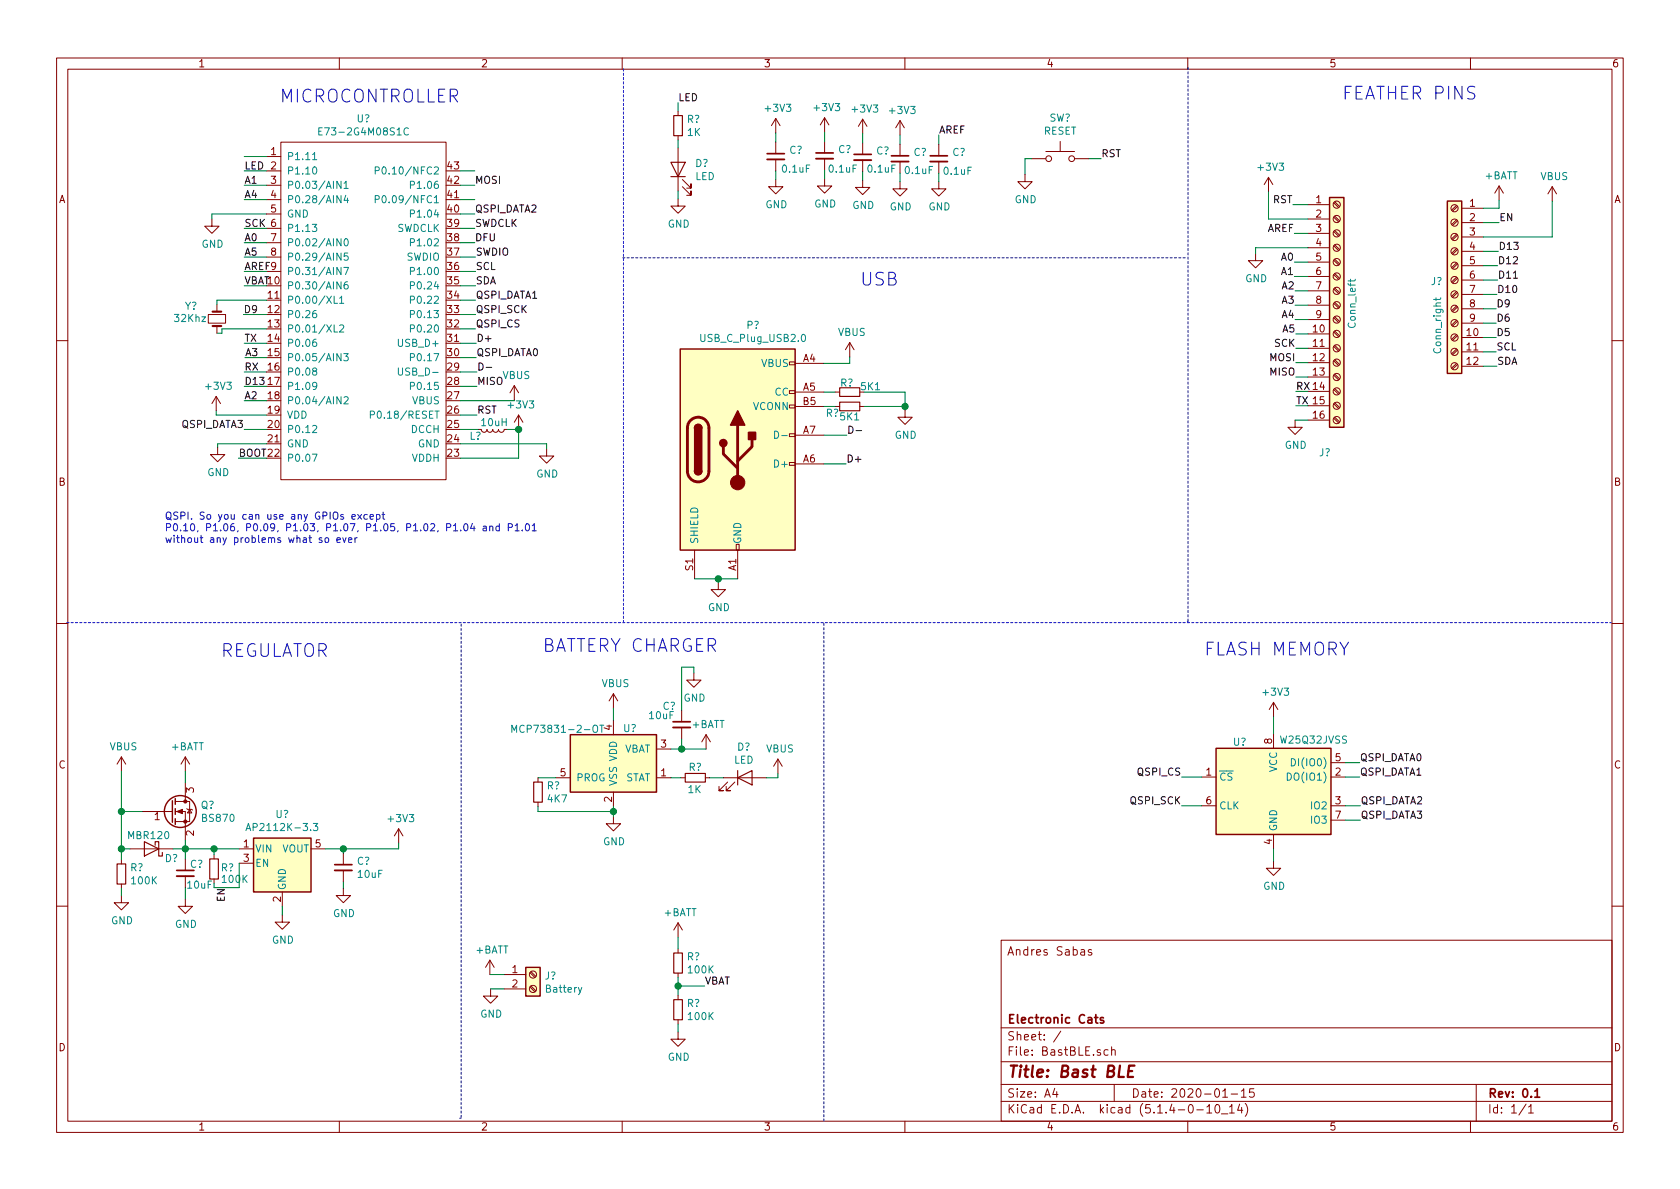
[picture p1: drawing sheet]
<svg xmlns="http://www.w3.org/2000/svg" width="297mm" height="210mm" viewBox="0 0 297 210" stroke-linecap="round" stroke-linejoin="round" font-family="sans-serif">
<g fill="none" stroke="#840000" stroke-width=".18">
<path d="M10 10.3h277v189.9h-277zM12 12.2h273v186.1h-273zM60 10.3v1.9M110 10.3v1.9M119.9 19.7v.7M160 10.3v1.9M210 10.3v1.9M260 10.3v1.9M37.5 38.7v1.3h1.2l-1.2 1.3-1.3-1.3h1.3M47.1 27.7h2.6M47.1 30.2h2.6M47.1 32.8h2.6"/>
<path d="M47.1 35.3h2.6M47.1 37.8h2.6M49.7 25.1h29.2v59.7h-29.2zM119.9 35.2v1.2h1.3l-1.3 1.3-1.3-1.3h1.3M119.9 24v.8M119.9 26.2v7.6M120.6 33l1.6 1.5v-.7v.7h-.8M120.6 31.7l1.6 1.6v-.8v.8h-.8M137.2 31.7v1.3h1.2l-1.2 1.3-1.3-1.3h1.3M137.2 20.9v2.6M137.2 25.1v2.1M137.2 28.2v2"/>
<path d="M137.2 20.9l-.8 1.3M137.2 20.9l.7 1.3M145.8 31.6v1.3h1.3l-1.3 1.3-1.3-1.3h1.3M145.8 20.8v2.6M145.8 25v2M145.8 28.1v2M145.8 20.8l-.8 1.3M145.8 20.8l.8 1.3M152.5 31.9v1.2h1.3l-1.3 1.3-1.2-1.3h1.2M152.5 21.1v2.5M152.5 25.3v2M152.5 28.3v2"/>
<path d="M152.5 21.1l-.7 1.2M152.5 21.1l.8 1.2M159.1 32.1v1.3h1.3l-1.3 1.3-1.2-1.3h1.2M159.1 21.3v2.6M159.1 25.5v2.1M159.1 28.6v2M159.1 21.3l-.7 1.3M159.1 21.3l.8 1.3M166 32.1v1.3h1.3l-1.3 1.3-1.3-1.3h1.3M166 25.5v2.1M166 28.6v2M181.2 30.9v1.2h1.3l-1.3 1.3-1.2-1.3h1.2"/>
<path d="M182.4 28.1h2.5M184.9 26.8h5.1M187.5 25v1.8M190 28.1h2.5M224.3 31.4l-.8 1.2M224.3 31.4v2.5M224.3 31.4l.7 1.2M231.3 36.2h3.8M231.3 38.7h3.8M235.8 38.4l.9 .8M235.8 35.9l.9 .8M236 38.2l.9 .9"/>
<path d="M236 35.7l.9 .8M257.5 38.9l-.8 .8M257.5 36.3l-.8 .9M257.7 39l-.9 .9M257.7 36.5l-.9 .8M258.4 36.8h3.9M258.4 39.4h3.9M265 32.9l-.7 1.3M265 32.9v2.5M265 32.9l.8 1.3M274.4 33l-.7 1.3M274.4 33v2.6"/>
<path d="M274.4 33l.8 1.3M36.8 55.6h3.1v1.5h-3.1zM38.4 53.8v1.3M38.4 57.7v1.2M47.1 40.4h2.6M47.1 42.9h2.6M47.1 45.5h2.6M47.1 48h2.6M222 44.8v1.3h1.3l-1.3 1.3-1.3-1.3h1.3M231.3 59h3.8M231.3 41.3h3.8M231.3 43.8h3.8"/>
<path d="M231.3 46.3h3.8M231.3 48.9h3.8M231.3 51.4h3.8M231.3 54h3.8M231.3 56.5h3.8M235.8 58.7l.9 .9M235.8 56.2l.9 .8M235.8 53.6l.9 .9M235.8 51.1l.9 .8M235.8 48.6l.9 .8M235.8 46l.9 .9M235.8 43.5l.9 .8"/>
<path d="M235.8 40.9l.9 .9M236 58.5l.9 .9M236 56l.9 .8M236 53.5l.9 .8M236 50.9l.9 .9M236 48.4l.9 .8M236 45.8l.9 .9M236 43.3l.9 .8M236 40.8l.9 .8M257.5 59.2l-.8 .8M257.5 56.6l-.8 .9M257.5 54.1l-.8 .8"/>
<path d="M257.5 51.6l-.8 .8M257.5 49l-.8 .9M257.5 46.5l-.8 .8M257.5 43.9l-.8 .9M257.5 41.4l-.8 .8M257.7 59.4l-.9 .8M257.7 56.8l-.9 .9M257.7 54.3l-.9 .8M257.7 51.7l-.9 .9M257.7 49.2l-.9 .8M257.7 46.7l-.9 .8M257.7 44.1l-.9 .9"/>
<path d="M257.7 41.6l-.9 .8M258.4 59.7h3.9M258.4 41.9h3.9M258.4 44.4h3.9M258.4 47h3.9M258.4 49.5h3.9M258.4 52.1h3.9M258.4 54.6h3.9M258.4 57.1h3.9M10 60.2h2M38.2 70.1l-.7 1.3M38.2 70.1v2.5"/>
<path d="M38.2 70.1l.8 1.3M38.5 79.1v1.3h1.3l-1.3 1.3-1.3-1.3h1.3M85.1 75.9l.1 .3 .3 .2 .4-.1 .2-.4 .1 .3 .3 .2 .4-.1 .2-.4 .4 .5 .4-.1 .2-.4 .2 .4 .4 .1 .3-.1 .2-.4M90.9 68.2l-.7 1.3M90.9 68.2v2.5M90.9 68.2l.8 1.3M91.7 73.4l-.8 1.3M91.7 73.4v2.5M91.7 73.4l.8 1.3M96.6 79.4v1.2h1.3l-1.3 1.3-1.2-1.3h1.2M139.6 76.7h1v.5h-1zM139.6 71.6h1v.5h-1z"/>
<path d="M139.6 69.1h1v.5h-1zM139.6 64h1v.5h-1zM140.6 71.9h5.1M140.6 69.3h5.1M140.6 64.3h5.1M140.6 77h5.1M147.7 69.3h.8M150.2 60.6l-.7 1.2M150.2 60.6v2.5M150.2 60.6l.8 1.2M152 71.9h.8M160 72.5v1.3h1.3l-1.3 1.3-1.3-1.3h1.3"/>
<path d="M229 74.3v1.3h1.3l-1.3 1.2-1.3-1.2h1.3M231.3 61.6h3.8M231.3 64.1h3.8M231.3 66.7h3.8M231.3 69.2h3.8M231.3 71.7h3.8M231.3 74.3h3.8M235.8 74l.9 .8M235.8 71.4l.9 .9M235.8 68.9l.9 .8M235.8 66.3l.9 .9M235.8 63.8l.9 .8"/>
<path d="M235.8 61.3l.9 .8M236 73.8l.9 .8M236 71.2l.9 .9M236 68.7l.9 .8M236 66.2l.9 .8M236 63.6l.9 .9M236 61.1l.9 .8M257.5 64.3l-.8 .8M257.5 61.7l-.8 .9M257.7 64.4l-.9 .9M257.7 61.9l-.9 .8M258.4 62.2h3.9"/>
<path d="M258.4 64.8h3.9M285 60.2h2M122.8 97.3v5.1M130.2 96.3h.5v1h-.5zM130.4 97.3v5.1M139.6 81.8h1v.5h-1zM140.6 82h5.1M10 110.3h2M122.7 119v1.3h1.3l-1.3 1.2-1.3-1.2h1.3M127 103v1.3h1.3l-1.3 1.2-1.3-1.2h1.3M285 110.3h2M21.5 133.9v2.5"/>
<path d="M21.5 133.9l-.8 1.2M21.5 133.9l.7 1.2M32.8 133.9v2.5M32.8 138.4v3.3M32.8 133.9l-.8 1.2M32.8 133.9l.7 1.2M95.1 137.5v.8M98.3 137.5h2.5M108.5 122.7v2.5M108.5 127.4v2.5M108.5 122.7l-.8 1.2M108.5 122.7l.7 1.2"/>
<path d="M116.1 137.5h2.5M116.1 132.5h2.5M120.4 137.5h.8M120.5 125.6v2M120.5 128.6v2.1M124.7 137.5h.8M124.8 129.9l-.7 1.3M124.8 129.9v2.6M124.8 129.9l.8 1.3M127.9 137.5h7.6M128.7 138.3l-1.6 1.5h.8h-.8v-.7M129.9 138.3l-1.5 1.5h.8h-.8v-.7"/>
<path d="M137.5 134.2l-.7 1.3M137.5 134.2v2.6M137.5 134.2l.8 1.3M212.5 137.4h2.5M225.2 124.2v2.5M225.2 129.8v2.5M225.2 124.2l-.8 1.3M225.2 124.2l.7 1.3M235.3 137.4h2.6M235.3 134.9h2.6M21.5 158.4v1.2h1.2l-1.2 1.3-1.3-1.3h1.3M21.5 152v.8"/>
<path d="M21.5 156.3v.8M23 150.1h7.6M25.1 143.5h5.4M31 143.5h1.8v5.1M31 141.7h1.8M32.8 141.7h.7v3.6h-2.5M32.8 159v1.3h1.2l-1.2 1.2-1.3-1.2h1.3M32.8 151.9v2M32.8 154.9v2.1M33 143l.1 .1h.8l.1 .2M33.5 143.1l.4 .7h-.8zM37.8 151.1v.8"/>
<path d="M37.8 155.4v.8M42.3 150.1h2.5M42.3 152.6h2.5M49.9 157.7v2.6M55 150.1h2.5M60.7 157.1v1.3h1.3l-1.3 1.2-1.3-1.2h1.3M60.7 150.9v2M60.7 153.9v2.1M70.5 146.6l-.8 1.2M70.5 146.6v2.5M70.5 146.6l.7 1.2M95.1 141.9v.7"/>
<path d="M108.5 144.4v1.3h1.2l-1.2 1.2-1.3-1.2h1.3M108.5 140.1v2.5M212.5 142.5h2.5M225.2 152.3v1.2h1.2l-1.2 1.3-1.3-1.3h1.3M225.2 147.6v2.5M235.3 142.5h2.6M235.3 145h2.6M10 160.2h2M49.9 161.8v1.3h1.3l-1.3 1.2-1.3-1.2h1.3M86.6 169.8l-.7 1.3M86.6 169.8v2.5M86.6 169.8l.8 1.3"/>
<path d="M86.7 174.9v1.2h1.3l-1.3 1.3-1.2-1.3h1.2M89.2 172.3h3.8M89.2 174.9h3.8M93.7 174.5l.9 .9M93.7 172l.9 .8M93.9 174.4l.8 .8M93.9 171.8l.8 .9M119.9 163.2v2.5M119.9 167.8v.7M119.9 172.1v.7M119.9 176v.8M119.9 163.2l-.8 1.3"/>
<path d="M119.9 163.2l.7 1.3M177 166.3h108v32h-108zM191.1 168h.6l.1 .9M191.8 168.3h-.5a.29 .29 0 0 0-.3 .3 .29 .29 0 0 0 .3 .3l.5-.1M193 168a.37 .37 0 0 0-.6 .1l.1 .2 .5 .2 .1 .1-.3 .3-.4-.1M285 160.2h2M60 198.3v1.9M110 198.3v1.9M119.9 182.5v1.3h1.3l-1.3 1.2-1.3-1.2h1.3M119.9 180.3v.8M160 198.3v1.9M177 194.8h108"/>
<path d="M177 191.8h108M177 187.8h108M177 181.8h108M186.5 192.5l-.4 1h1M186.8 193v1M187.6 182.3l-1.3 2M195.9 185.7l-.4-.1-.3 .3 .1 .6h.6M196.5 185.7l.3-.1 .3 .1 .1 .9M196.5 185.1v1.5M197 191.8v3M210 198.3v1.9M211.6 196.3h1.2"/>
<path d="M213.4 195.8l.4-.5v1.5M213.4 196.8h.8M215 195.4l.3-.1a.94 .94 0 0 1 0 1.5 .8 .8 0 0 1-.6-.6 .8 .8 0 0 1 .3-.8zM216 197h1.1M216.2 194h.8M217.4 195.8l.4-.5v1.5M217.4 196.8h.8M217.7 193.5h1.1M219.2 195.2l-.4 1.1h.9M219.5 193l.4-.5v1.5M219.5 194h.8M219.5 195.8v1"/>
<path d="M220.2 195.1a1.71 1.71 0 0 1 0 2.3M221.7 192.5h-.7l-.1 .7 .2-.1 .5 .1 .2 .2-.1 .5-.2 .1-.6-.1M260 198.3v1.9M261 191.8v6.5M269.8 195.2l-1.2 2M270.3 195.8l.4-.5v1.5M270.3 196.8h.8"/>
<circle cx="185.4" cy="28.1" r=".51"/>
<circle cx="189.5" cy="28.1" r=".51"/>
<circle cx="236.3" cy="38.7" r=".63"/>
<circle cx="236.3" cy="36.2" r=".63"/>
<circle cx="257.2" cy="39.4" r=".63"/>
<circle cx="257.2" cy="36.8" r=".63"/>
<circle cx="236.3" cy="54" r=".63"/>
<circle cx="236.3" cy="59" r=".63"/>
<circle cx="236.3" cy="56.5" r=".63"/>
<circle cx="236.3" cy="46.3" r=".63"/>
<circle cx="236.3" cy="43.8" r=".63"/>
<circle cx="236.3" cy="41.3" r=".63"/>
<circle cx="236.3" cy="51.4" r=".63"/>
<circle cx="236.3" cy="48.9" r=".63"/>
<circle cx="257.2" cy="54.6" r=".63"/>
<circle cx="257.2" cy="49.5" r=".63"/>
<circle cx="257.2" cy="44.4" r=".63"/>
<circle cx="257.2" cy="59.7" r=".63"/>
<circle cx="257.2" cy="52.1" r=".63"/>
<circle cx="257.2" cy="47" r=".63"/>
<circle cx="257.2" cy="41.9" r=".63"/>
<circle cx="257.2" cy="57.1" r=".63"/>
<circle cx="236.3" cy="64.1" r=".63"/>
<circle cx="236.3" cy="61.6" r=".63"/>
<circle cx="236.3" cy="71.7" r=".63"/>
<circle cx="236.3" cy="69.2" r=".63"/>
<circle cx="236.3" cy="66.7" r=".63"/>
<circle cx="236.3" cy="74.3" r=".63"/>
<circle cx="257.2" cy="64.8" r=".63"/>
<circle cx="257.2" cy="62.2" r=".63"/>
<circle cx="94.2" cy="172.3" r=".63"/>
<circle cx="94.2" cy="174.9" r=".63"/>
</g>
<g fill="none" stroke="#840000" stroke-width=".3">
<path d="M135.6 27.2h3.1M144.3 27h3M151 27.3h3.1M157.6 27.6h3.1M164.5 27.6h3M119 127.6h3M31.2 153.9h3.1M59.2 152.9h3M193.5 179.9h.6M193.8 179.4v1.3l.3 .2M195.1 180l-.4-.1-.2 .2 .1 .3 .5 .1v.3h-.6M271.4 193l.4-.5v1.5"/>
<path d="M271.4 194h.8"/>
</g>
<path d="M199.5 189.4h.7M200.6 188.4h-1l-.2 2h.9" fill="none" stroke="#840000" stroke-width=".41"/>
<g fill="none" stroke="#008484" stroke-width=".18">
<path d="M55.2 39.7h.8l-.4 .5 .3 .1 .1 .4-.2 .2-.6-.1M55.3 27.3l.3-.3v1.2M55.3 28.2h.7M55.4 29.6l.2-.1a.67 .67 0 0 1 .4 .6 .67 .67 0 0 1-.4 .7 .83 .83 0 0 1-.2-1.2zM56.4 23.2h.4M57 22.6h-.6v1.3h.6M60.3 32v1.3l-.7-1.3v1.3M60.3 34.6v1.3l-.7-1.3v1.3M60.8 32.4l.4-.4v1.3M60.8 33.3h.8M61.1 34.5l-.3 .9h.8M61.4 35v.9"/>
<path d="M66.3 35.2l.7-.1v-.4l-.2-.1h-.5v1.3M66.3 30.2l.7-.1v-.5l-.2-.1h-.5v1.3M67.7 34.7l.1-.1a.67 .67 0 0 1 .5 .6 .67 .67 0 0 1-.5 .7l-.3-.5zM67.7 29.6l.1-.1a.67 .67 0 0 1 .5 .6 .67 .67 0 0 1-.5 .7l-.3-.5zM72.2 22.7a.51 .51 0 0 0-.6 0 .51 .51 0 0 0-.2 .6 .46 .46 0 0 0 .3 .5 .46 .46 0 0 0 .5-.1M72.6 37.8l.6-.1v-.4l-.1-.2h-.5v1.3M72.6 32.7h.6v-.5l-.1-.2h-.5v1.3M55.9 54.9l-.5 .1-.1 .5v.6l.2 .1 .4-.1 .1-.1-.1-.5-.4-.1-.2 .2M55.9 60l-.5 .1-.1 .4v.6l.2 .2 .4-.1 .1-.2-.1-.5h-.4l-.2 .2M59.1 52.4v1.2h.6M59.1 57.4v1.3h.6M60 52.7l.4-.3v1.2"/>
<path d="M60 57.6l.5-.2 .3 .4-.8 .9h.8M60 53.6h.8M60.3 49.8v1.3l-.7-1.3v1.3M60.3 42.2v1.3l-.7-1.3v1.3M60.3 44.7v1.3l-.7-1.3v1.3M60.3 47.3v1.3l-.7-1.3v1.3M60.8 47.3h.8l-.5 1.3M61 42.3l.1-.1a.67 .67 0 0 1 .5 .6 .67 .67 0 0 1-.5 .7l-.3-.5zM61.4 49.8l-.3 .1a.81 .81 0 0 0 0 1.2l.3-.1 .2-.4-.3-.3h-.2l-.3 .3M61.5 44.7h-.6l-.1 .7 .5-.2 .3 .3v.3l-.3 .2-.5-.1M72.6 58.1h.6v-.5l-.1-.2h-.5v1.3M72.6 55.6l.6-.1v-.5l-.1-.1h-.5v1.3"/>
<path d="M72.6 53h.6v-.5l-.1-.1h-.5v1.2M72.6 50.5l.6-.1v-.4l-.1-.2h-.5v1.3M72.6 47.9h.6v-.5l-.1-.1h-.5v1.3M72.6 42.9l.6-.1v-.5l-.1-.1h-.5v1.3M141.8 59.3l.2-.2a.67 .67 0 0 1 .4 .7 .67 .67 0 0 1-.4 .6l-.3-.5zM238.8 49.4v.5M239.6 49.4l-.2 .3h-1M253.9 52.6v.6M254.7 52.6l-.1 .4h-1.1M55.3 75.4l.5-.2 .2 .4-.8 .9h.8M55.5 65.6l-.2-.1v-.3l.5-.1 .2 .2-.1 .2-.5 .2-.1 .2v.3l.2 .1h.4l.1-.2v-.2l-.2-.3M56 68.2l-.2 .2-.4-.1-.1-.1 .1-.5 .4-.1 .1 .1a.84 .84 0 0 1-.3 1.2h-.2"/>
<path d="M60.3 62.5v1.3l-.7-1.3v1.3M60.3 70.1v1.3l-.7-1.3v1.3M60.8 62.5h.8l-.5 .5 .4 .1 .1 .5-.3 .2-.5-.1M60.8 70.3l.5-.2 .3 .4-.8 .9h.8M65.5 73.3h.6l.1-.2-.1-.3-.1-.1h-.5v1.3M70.4 65.1v1l.3 .2h.3l.2-.2v-1M72.6 68.3l.6-.1v-.5l-.1-.1h-.5v1.3M72.6 63.2l.6-.1v-.4l-.1-.2h-.5v1.3M137 76.2a.64 .64 0 0 1 .7 .7 .64 .64 0 0 1-.7 .6zM138.2 77h1M55.2 80.3h.9l-.6 1.3M90.5 129.5v-1.3l.4 1 .4-1v1.3"/>
<path d="M106 128.2h.8M227.6 136.7a.64 .64 0 0 1 .7 .6 .64 .64 0 0 1-.7 .7zM228.3 134.2a.64 .64 0 0 1 .8 .6 .64 .64 0 0 1-.8 .6zM43.5 146.9l.4-1.3 .4 1.3M43.6 146.5h.6M55.4 145.6h.8l-.4 .5 .3 .1v.6l-.1 .1-.6-.1M102.9 174.6l-.5 1.2-.1 .1"/>
</g>
<g fill="#ffffc2" stroke="#ffffc2" stroke-width=".18">
<path d="M100.8 129.9h15.3v10.2h-15.3z"/>
<path d="M44.8 148.2h10.2v9.5h-10.2z"/>
<path d="M235.1 34.9h2.5v40.7h-2.5z"/>
<path d="M120.3 61.7h20.3v35.6h-20.3z"/>
<path d="M215 132.3h20.3v15.3h-20.3z"/>
<path d="M255.9 35.6h2.5v30.4h-2.5z"/>
<path d="M93 171.1h2.5v5h-2.5z"/>
</g>
<g fill="none" stroke="#840000" stroke-width=".25">
<path d="M235.1 34.9h2.5v40.7h-2.5zM255.9 35.6h2.5v30.4h-2.5zM120.3 61.7h20.3v35.6h-20.3zM122.8 75.7a.63 .63 0 0 1 .6-.6 .63 .63 0 0 1 .7 .6M122.8 83.3a.63 .63 0 0 0 .6 .6 .63 .63 0 0 0 .7-.6M100.8 129.9h15.3v10.2h-15.3zM215 132.3h20.3v15.3h-20.3zM30.5 141.6v3.8M31 141.2v1M31 143v1M31 144.8v1M44.8 148.2h10.2v9.5h-10.2z"/>
<path d="M93 171.1h2.5v5h-2.5z"/>
<circle cx="31.9" cy="143.5" r="2.82"/>
</g>
<g fill="#840000" stroke="#840000" stroke-width=".18">
<path d="M31.2 143.5l1.1-.4v.8z"/>
<circle cx="32.8" cy="145.3" r=".28"/>
<circle cx="32.8" cy="141.7" r=".28"/>
<circle cx="130.4" cy="85.3" r="1.27"/>
</g>
<g fill="none" stroke="#840000" stroke-width=".2">
<path d="M118.6 28.7h2.6l-1.3 2.5zM118.6 31.2h2.6M119.1 20.4h1.5v3.6h-1.5zM148.5 71.1h3.5v1.5h-3.5zM148.5 68.6h3.5v1.5h-3.5zM94.4 138.3h1.5v3.6h-1.5zM121.2 136.8h3.5v1.5h-3.5zM130.4 137.5l2.6-1.2v2.5zM130.4 136.3v2.5M20.7 152.8h1.5v3.5h-1.5zM25.5 148.8l2.6 1.3-2.6 1.3zM27.4 149.5v-.7h.7v2.6h.6v-.7"/>
<path d="M37.1 151.9h1.5v3.5h-1.5zM119.1 176.8h1.5v3.5h-1.5zM119.1 168.5h1.5v3.6h-1.5z"/>
</g>
<path d="M122.1 74.3a1.89 1.89 0 0 1 2.1-.4 1.89 1.89 0 0 1 1.1 1.8v7.6a1.9 1.9 0 0 1-1.9 1.9 1.9 1.9 0 0 1-1.9-1.9v-7.8l.1-.5zM127.9 79v1.3l2.5 2.5M130.4 75.2v10.1M133 77.7v1.3l-2.6 2.5" fill="none" stroke="#840000" stroke-width=".51"/>
<g fill="#840000" stroke="#840000" stroke-width=".25">
<path d="M122.8 83.3h1.3a.63 .63 0 0 1-.7 .6 .63 .63 0 0 1-.6-.6z"/>
<path d="M123 75.2a.63 .63 0 0 1 .7-.1 .63 .63 0 0 1 .4 .6h-1.3z"/>
<path d="M122.8 75.7h1.3v7.6h-1.3z"/>
<path d="M132.3 76.4h1.3v1.3h-1.3z"/>
<path d="M130.4 72.6l1.3 2.6h-2.5z"/>
<circle cx="127.9" cy="78.4" r=".63"/>
</g>
<path d="M135.6 28.2h3.1M144.3 28.1h3M151 28.3h3.1M157.6 28.6h3.1M164.5 28.6h3M119 128.6h3M31.2 154.9h3.1M59.2 153.9h3" fill="none" stroke="#840000" stroke-width=".33"/>
<path d="M37.6 55.1h1.5M37.6 57.7h1.5" fill="none" stroke="#840000" stroke-width=".38"/>
<path d="M110.2 12.2v97.9M210.1 11.9v97.9M110.1 45.6h99.6M11.8 110.1h273.1M81.5 110.4v87.3M145.7 110.2v88.2M210.1 109.8h-.2M81.5 197.7h-.2" fill="none" stroke="#0000c2" stroke-width=".18" stroke-dasharray=".4 .4"/>
<g fill="none" stroke="#008400" stroke-width=".18">
<path d="M119.9 18.2v1.5M43.2 35.3h3.9M43.2 32.8h3.9M43.2 30.2h3.9M43.2 27.7h3.9M47.1 37.8h-9.6v.9M81.4 37.8h2.5M81.4 35.3h2.5M81.4 32.8h2.5M81.4 30.2h2.5M119.9 24.8v1.4M119.9 33.8v1.4"/>
<path d="M137.2 23.5v1.6M137.2 30.2v1.5M145.8 23.4v1.6M145.8 30.1v1.5M152.5 23.6v1.7M152.5 30.3v1.6M159.1 23.9v1.6M159.1 30.6v1.5M166 23.9v1.6M166 30.6v1.5M182.4 28.1h-1.2v2.8M192.5 28.1h2.2"/>
<path d="M224.3 33.9v4.8h7M228.6 36.2h2.7M262.3 39.4h2.7M265 35.4v1.4h-2.7M274.4 35.6v6.3h-12.1M43.1 55.6h4M43.2 50.5h3.9M43.2 48h3.9M43.2 45.5h3.9M43.2 42.9h3.9M43.2 40.4h3.9M47.1 58.2h-7.9v.7h-.8"/>
<path d="M47.1 53.1h-8.7v.7M81.4 58.2h2.7M81.4 53.1h2.7M81.4 55.6h2.7M81.4 50.5h2.7M81.4 48h2.7M81.4 45.5h2.7M81.4 42.9h2.5M81.4 40.4h2.5M228.9 41.3h2.4M228.9 46.3h2.4M228.9 48.9h2.4"/>
<path d="M229 51.4h2.3M229 54h2.3M229 56.5h2.3M229.1 59h2.2M231.3 43.8h-9.3v1M262.3 44.4h2.6M262.3 47h2.5M262.3 49.5h2.5M262.3 52.1h2.4M262.3 54.6h2.2M262.3 57.1h2.2M262.3 59.7h2.2"/>
<path d="M38.2 72.6v.8h8.9M43.2 70.9h3.9M43.2 75.9h3.9M43.2 68.3h3.9M43.2 65.8h3.9M43.2 60.7h3.9M43.3 63.2h3.8M47.1 78.5h-8.6v.6M81.4 70.9h9.5M81.4 75.9h3.2M81.4 78.5h15.2v.9M81.4 73.4h2.9"/>
<path d="M81.4 68.3h2.9M81.4 65.8h2.9M81.4 63.2h2.8M81.4 60.7h2.8M89.7 75.9h2v5.1h-10.3M145.7 69.3h2M145.7 77h4M150.2 63.1v1.2h-4.5M152.8 69.3h7.2v3.2M152.8 71.9h7.2M229 74.3h2.3M229.1 61.6h2.2"/>
<path d="M229.1 64.1h2.2M229.1 66.7h2.2M262.3 62.2h2.2M262.3 64.8h2.4M42.2 81h4.9M145.7 82h3.9M122.7 119v-1h-2.2v7.6M122.8 102.4h7.6M127 102.4v.6M21.5 136.4v15.6M32.8 136.4v2M95.1 137.5h3.2"/>
<path d="M108.5 125.2v2.2M118.6 132.5h6.2M118.6 137.5h1.8M120.5 130.7v1.8M125.5 137.5h2.4M137.5 136.8v.7h-2M208.9 137.4h3.6M225.2 126.7v3.1M237.9 137.4h2.5M237.9 134.9h2.5M21.5 157.1v1.3M21.5 143.5h3.6"/>
<path d="M21.5 150.1h1.5M30.6 150.1h11.7M32.8 148.6v3.3M32.8 157v2M37.8 150.1v1M42.3 152.6v4.4h-4.5v-.8M60.7 150.1v.8M60.7 156v1.1M70.5 149.1v1h-13M95.1 142.6v.9h13.4M108.5 142.6v1.8M208.9 142.5h3.6"/>
<path d="M225.2 150.1v2.2M237.9 142.5h2.6M237.9 145h2.6M49.9 160.3v1.5M86.6 172.3h2.6M86.7 174.9h2.5M119.9 165.7v2.1M119.9 172.8v3.2M119.9 174.4h4.7M119.9 181.1v1.4"/>
</g>
<path d="M84.7 64.2a.64 .64 0 0 1 .7 .6 .64 .64 0 0 1-.7 .7zM86 65h.9M150.1 75.4a.64 .64 0 0 1 .7 .6 .64 .64 0 0 1-.7 .6zM151.4 76.1h.9" fill="none" stroke="#000" stroke-width=".18"/>
<g fill="none" stroke="#0000c2" stroke-width=".18">
<path d="M56.9 95.1h-.3l-.2 .2 .1 .1 .4 .2v.3h-.5M57.5 95.2l.2-.1 .4 .1v.5l-.1 .2h-.3l-.2-.1zM59.6 95.5l.6-.1-.1-.3h-.4l-.1 .2v.6h.5M60.6 95.1l.3 .8 .3-.8M61.6 95.5l.6-.1v-.3h-.4l-.2 .2 .1 .6h.5M62.2 91.4l.6-.1v-.3h-.4l-.2 .2 .1 .6h.5M62.8 95.1v.8M63.1 95.1l-.3 .2M63.2 91l.7 .8M63.9 91l-.7 .8M64.9 91h-.3l-.3 .2 .2 .6h.4M65.4 91.4l.6-.1v-.3h-.4l-.2 .2 .1 .6h.5"/>
<path d="M66.6 91h.4l.2 .2-.1 .6h-.5M66.6 91v1.2M67.5 91h.5M67.7 90.5v1.1l.3 .2M82.1 92.7l.2-.1a.67 .67 0 0 1 .4 .6 .67 .67 0 0 1-.4 .7l-.3-.5zM83.5 92.6l-.3 .8h.8M83.8 93v.9M85.4 93.1h.5l.1 .8M86 93.3l-.4 .1-.2 .2v.2h.6M86.6 93.2l.2-.2 .3 .1v.8M86.6 93v.9M88.3 93.1l-.4-.1-.2 .3 .1 .5h.5"/>
<path d="M88.3 92.6v1.3M89.9 93.3l.6-.1 .1-.2-.1-.3-.2-.1h-.4v1.3M91.1 93l.3-.4v1.3M91.1 93.9h.7M92.4 93.7v.2M93 92.7l.2-.1a.67 .67 0 0 1 .4 .6 .67 .67 0 0 1-.4 .7l-.3-.3v-.2zM94.1 93l.4-.4v1.3M94.1 93.9h.7"/>
</g>
<g fill="#008400" stroke="#008400" stroke-width=".25">
<circle cx="160" cy="71.9" r=".51"/>
<circle cx="37.8" cy="150.1" r=".51"/>
<circle cx="21.5" cy="143.5" r=".51"/>
<circle cx="32.8" cy="150.1" r=".51"/>
<circle cx="21.5" cy="150.1" r=".51"/>
<circle cx="60.7" cy="150.1" r=".51"/>
<circle cx="108.5" cy="143.5" r=".51"/>
<circle cx="127" cy="102.4" r=".51"/>
<circle cx="120.5" cy="132.5" r=".51"/>
<circle cx="91.7" cy="75.9" r=".51"/>
<circle cx="119.9" cy="174.4" r=".51"/>
</g>
<g font-size="3.1" fill="#0000c2">
<text x="237.2" y="17.6">FEATHER PINS</text>
<text x="49.4" y="18.2">MICROCONTROLLER</text>
<text x="152" y="50.5">USB</text>
<text x="39" y="116.2">REGULATOR</text>
<text x="95.9" y="115.3">BATTERY CHARGER</text>
<text x="212.9" y="115.9">FLASH MEMORY</text>
</g>
<text font-size="2.8" fill="#840000" x="178" y="190.5">Title: Bast BLE</text>
<g font-size="2.1" fill="#840000">
<text x="178" y="169">Andres Sabas</text>
<text x="178" y="184">Sheet: /</text>
<text x="178" y="181">Electronic Cats</text>
<text x="178" y="186.7">File: BastBLE.sch</text>
<text x="178" y="196.9">KiCad E.D.A. kicad (5.1.4-0-10_14)</text>
<text x="178" y="194.1">Size: A4</text>
<text x="200" y="194.1">Date: 2020-01-15</text>
<text x="263" y="194.1">Rev: 0.1</text>
<text x="263" y="196.9">Id: 1/1</text>
</g>
<g font-size="1.8" fill="#840000">
<text x="35" y="11.9">1</text>
<text x="85" y="11.9">2</text>
<text x="135" y="11.9">3</text>
<text x="185" y="11.9">4</text>
<text x="235" y="11.9">5</text>
<text x="285" y="11.9">6</text>
<text x="47.9" y="27.4">1</text>
<text x="47.9" y="30">2</text>
<text x="79.2" y="30">43</text>
<text x="10.4" y="35.9">A</text>
<text x="47.9" y="32.5">3</text>
<text x="47.9" y="35">4</text>
<text x="79.2" y="35">41</text>
<text x="79.2" y="32.5">42</text>
<text x="232.7" y="35.9">1</text>
<text x="285.4" y="35.9">A</text>
<text x="47.9" y="37.6">5</text>
<text x="79.2" y="40.1">39</text>
<text x="79.2" y="37.6">40</text>
<text x="232.7" y="38.5">2</text>
<text x="232.7" y="41">3</text>
<text x="259.9" y="36.6">1</text>
<text x="259.9" y="39.1">2</text>
<text x="259.9" y="41.7">3</text>
<text x="47.9" y="42.7">7</text>
<text x="47.9" y="45.2">8</text>
<text x="79.2" y="47.7">36</text>
<text x="79.2" y="45.2">37</text>
<text x="79.2" y="42.7">38</text>
<text x="232.7" y="43.6">4</text>
<text x="232.7" y="46.1">5</text>
<text x="259.9" y="44.2">4</text>
<text x="259.9" y="46.7">5</text>
<text x="47.4" y="52.8">11</text>
<text x="79.2" y="52.8">34</text>
<text x="79.2" y="50.3">35</text>
<text x="232.7" y="48.6">6</text>
<text x="232.7" y="51.2">7</text>
<text x="232.7" y="53.7">8</text>
<text x="259.9" y="49.3">6</text>
<text x="259.9" y="51.8">7</text>
<text x="47.4" y="55.4">12</text>
<text x="47.4" y="57.9">13</text>
<text x="79.2" y="57.9">32</text>
<text x="79.2" y="55.4">33</text>
<text x="232.2" y="58.8">10</text>
<text x="232.7" y="56.3">9</text>
<text x="259.4" y="59.4">10</text>
<text x="259.9" y="54.4">8</text>
<text x="259.9" y="56.9">9</text>
<text x="47.4" y="60.4">14</text>
<text x="47.4" y="63">15</text>
<text x="47.4" y="65.5">16</text>
<text x="79.2" y="65.5">29</text>
<text x="79.2" y="63">30</text>
<text x="79.2" y="60.4">31</text>
<text x="142" y="64">A4</text>
<text x="232.2" y="61.3">11</text>
<text x="232.2" y="63.9">12</text>
<text x="259.4" y="62">11</text>
<text x="259.4" y="64.5">12</text>
<text x="47.4" y="68.1">17</text>
<text x="47.4" y="70.6">18</text>
<text x="79.2" y="70.6">27</text>
<text x="79.2" y="68.1">28</text>
<text x="142" y="69.1">A5</text>
<text x="142" y="71.6">B5</text>
<text x="232.2" y="66.4">13</text>
<text x="47.4" y="73.1">19</text>
<text x="47.4" y="75.7">20</text>
<text x="79.2" y="75.7">25</text>
<text x="79.2" y="73.1">26</text>
<text x="142" y="76.7">A7</text>
<text x="232.2" y="74">16</text>
<text x="47.4" y="78.2">21</text>
<text x="79.2" y="80.8">23</text>
<text x="79.2" y="78.2">24</text>
<text x="142" y="81.8">A6</text>
<text x="10.4" y="85.9">B</text>
<text x="285.4" y="85.9">B</text>
<text x="122.6" y="100.9" transform="rotate(-90 122.6 100.9)">S1</text>
<text x="130.2" y="100.9" transform="rotate(-90 130.2 100.9)">A1</text>
<text x="224.9" y="131.5" transform="rotate(-90 224.9 131.5)">8</text>
<text x="10.4" y="135.9">C</text>
<text x="99.1" y="137.3">5</text>
<text x="116.9" y="137.3">1</text>
<text x="116.9" y="132.2">3</text>
<text x="213.3" y="137.2">1</text>
<text x="236.1" y="137.2">2</text>
<text x="236.1" y="134.6">5</text>
<text x="285.4" y="135.9">C</text>
<text x="34.3" y="140.2" transform="rotate(-90 34.3 140.2)">3</text>
<text x="108.2" y="141.8" transform="rotate(-90 108.2 141.8)">2</text>
<text x="213.3" y="142.2">6</text>
<text x="236.1" y="142.2">3</text>
<text x="27.3" y="145">1</text>
<text x="34.3" y="147.8" transform="rotate(-90 34.3 147.8)">2</text>
<text x="43.1" y="149.9">1</text>
<text x="55.8" y="149.9">5</text>
<text x="224.9" y="149.3" transform="rotate(-90 224.9 149.3)">4</text>
<text x="236.1" y="144.8">7</text>
<text x="43.1" y="152.4">3</text>
<text x="49.7" y="159.5" transform="rotate(-90 49.7 159.5)">2</text>
<text x="90.6" y="172.1">1</text>
<text x="90.6" y="174.6">2</text>
<text x="10.4" y="185.9">D</text>
<text x="285.4" y="185.9">D</text>
<text x="35" y="199.9">1</text>
<text x="85" y="199.9">2</text>
<text x="135" y="199.9">3</text>
<text x="185" y="199.9">4</text>
<text x="235" y="199.9">5</text>
<text x="285" y="199.9">6</text>
</g>
<g font-size="1.8">
<text x="119.9" y="17.9">LED</text>
<text x="166" y="23.6">AREF</text>
<text x="43.2" y="30">LED</text>
<text x="194.7" y="27.8">RST</text>
<text x="43.2" y="35">A4</text>
<text x="43.2" y="32.5">A1</text>
<text x="83.9" y="32.5">MOSI</text>
<text x="225.1" y="35.9">RST</text>
<text x="43.2" y="40.1">SCK 6</text>
<text x="83.9" y="37.6">QSPI_DATA2</text>
<text x="83.9" y="40.1">SWDCLK</text>
<text x="224" y="41">AREF</text>
<text x="265" y="39.1">EN</text>
<text x="43.2" y="47.7">AREF9</text>
<text x="43.2" y="45.2">A5</text>
<text x="43.2" y="42.7">A0</text>
<text x="83.9" y="42.7">DFU</text>
<text x="84.1" y="47.7">SCL</text>
<text x="84.1" y="45.2">SWDIO</text>
<text x="226.6" y="46.1">A0</text>
<text x="264.8" y="46.7">D12</text>
<text x="264.9" y="44.2">D13</text>
<text x="43.2" y="50.3">VBAT10</text>
<text x="84.1" y="52.8">QSPI_DATA1</text>
<text x="84.1" y="50.3">SDA</text>
<text x="226.6" y="48.6">A1</text>
<text x="226.7" y="51.2">A2</text>
<text x="226.7" y="53.7">A3</text>
<text x="264.7" y="51.8">D10</text>
<text x="264.8" y="49.3">D11</text>
<text x="43.1" y="55.4">D9</text>
<text x="84.1" y="55.4">QSPI_SCK</text>
<text x="84.1" y="57.9">QSPI_CS</text>
<text x="226.7" y="56.3">A4</text>
<text x="226.8" y="58.8">A5</text>
<text x="264.5" y="54.4">D9</text>
<text x="264.5" y="56.9">D6</text>
<text x="264.5" y="59.4">D5</text>
<text x="43.2" y="60.4">TX</text>
<text x="43.2" y="65.5">RX</text>
<text x="43.3" y="63">A3</text>
<text x="84.2" y="60.4">D+</text>
<text x="84.2" y="63">QSPI_DATA0</text>
<text x="224.6" y="63.9">MOSI</text>
<text x="225.4" y="61.3">SCK</text>
<text x="264.5" y="62">SCL</text>
<text x="264.7" y="64.5">SDA</text>
<text x="43.2" y="68.1">D13</text>
<text x="43.2" y="70.6">A2</text>
<text x="84.3" y="68.1">MISO</text>
<text x="224.6" y="66.4">MISO</text>
<text x="229.1" y="69">RX 14</text>
<text x="229.1" y="71.5">TX 15</text>
<text x="32.1" y="75.7">QSPI_DATA3</text>
<text x="84.3" y="73.1">RST</text>
<text x="42.2" y="80.8">BOOT22</text>
<text x="149.6" y="81.8">D+</text>
<text x="201.2" y="137.2">QSPI_CS</text>
<text x="240.4" y="137.2">QSPI_DATA1</text>
<text x="240.4" y="134.6">QSPI_DATA0</text>
<text x="200" y="142.2">QSPI_SCK</text>
<text x="240.5" y="142.2">QSPI_DATA2</text>
<text x="240.5" y="144.8">QSPI_DATA3</text>
<text x="39.8" y="159.4" transform="rotate(-90 39.8 159.4)">EN</text>
<text x="124.6" y="174.1">VBAT</text>
</g>
<g font-size="1.8" fill="#008484">
<text x="57.3" y="23.9">E73-2G4M08S1C</text>
<text x="63.1" y="21.6">U?</text>
<text x="121.5" y="21.7">R?</text>
<text x="135.5" y="19.8">+3V3</text>
<text x="144.1" y="19.7">+3V3</text>
<text x="150.8" y="19.9">+3V3</text>
<text x="157.4" y="20.2">+3V3</text>
<text x="184.5" y="23.8">RESET</text>
<text x="185.5" y="21.5">SW?</text>
<text x="50.7" y="28.3">P1.11</text>
<text x="121.6" y="24">1K</text>
<text x="122.9" y="29.5">D?</text>
<text x="139.6" y="27.2">C?</text>
<text x="148.2" y="27.1">C?</text>
<text x="154.9" y="27.3">C?</text>
<text x="161.5" y="27.6">C?</text>
<text x="168.4" y="27.6">C?</text>
<text x="50.7" y="30.9">P1.10</text>
<text x="50.7" y="33.4">P0.03/AIN1</text>
<text x="50.7" y="35.9">P0.28/AIN4</text>
<text x="68.1" y="35.9">P0.09/NFC1</text>
<text x="68.1" y="30.9">P0.10/NFC2</text>
<text x="73.2" y="33.4">P1.06</text>
<text x="122.9" y="31.8">LED</text>
<text x="138.4" y="30.5">0.1uF</text>
<text x="146.7" y="30.5">0.1uF</text>
<text x="153.5" y="30.5">0.1uF</text>
<text x="160.1" y="30.8">0.1uF</text>
<text x="167" y="30.9">0.1uF</text>
<text x="179.4" y="35.9">GND</text>
<text x="222.6" y="30.2">+3V3</text>
<text x="262.6" y="31.7">+BATT</text>
<text x="272.4" y="31.8">VBUS</text>
<text x="50.7" y="38.5">GND</text>
<text x="50.7" y="41">P1.13</text>
<text x="70.1" y="41">SWDCLK</text>
<text x="73.2" y="38.5">P1.04</text>
<text x="118.1" y="40.3">GND</text>
<text x="135.3" y="36.8">GND</text>
<text x="144" y="36.7">GND</text>
<text x="150.7" y="37">GND</text>
<text x="157.3" y="37.2">GND</text>
<text x="164.2" y="37.2">GND</text>
<text x="35.6" y="43.8">GND</text>
<text x="50.7" y="43.6">P0.02/AIN0</text>
<text x="50.7" y="46.1">P0.29/AIN5</text>
<text x="71.9" y="46.1">SWDIO</text>
<text x="73.2" y="43.6">P1.02</text>
<text x="50.7" y="51.2">P0.30/AIN6</text>
<text x="50.7" y="53.7">P0.00/XL1</text>
<text x="50.7" y="48.6">P0.31/AIN7</text>
<text x="73.2" y="53.7">P0.22</text>
<text x="73.2" y="51.2">P0.24</text>
<text x="73.2" y="48.6">P1.00</text>
<text x="220.2" y="49.9">GND</text>
<text x="253" y="50.4">J?</text>
<text x="31" y="56.9">32Khz</text>
<text x="32.7" y="54.8">Y?</text>
<text x="50.7" y="56.3">P0.26</text>
<text x="50.7" y="58.8">P0.01/XL2</text>
<text x="73.2" y="58.8">P0.20</text>
<text x="73.2" y="56.3">P0.13</text>
<text x="132" y="58.2">P?</text>
<text x="148.2" y="59.4">VBUS</text>
<text x="239.7" y="57.8" transform="rotate(-90 239.7 57.8)">Conn_left</text>
<text x="50.7" y="61.3">P0.06</text>
<text x="50.7" y="63.9">P0.05/AIN3</text>
<text x="70.8" y="61.3">USB_D+</text>
<text x="73.2" y="63.9">P0.17</text>
<text x="124.2" y="60.5">USB_C_Plug_USB2.0</text>
<text x="134.7" y="64.9">VBUS</text>
<text x="254.8" y="62.3" transform="rotate(-90 254.8 62.3)">Conn_right</text>
<text x="36.5" y="68.9">+3V3</text>
<text x="50.7" y="66.4">P0.08</text>
<text x="50.7" y="69">P1.09</text>
<text x="50.7" y="71.5">P0.04/AIN2</text>
<text x="71.3" y="66.4">USB_D-</text>
<text x="72.9" y="71.5">VBUS</text>
<text x="73.2" y="69">P0.15</text>
<text x="88.9" y="67">VBUS</text>
<text x="137" y="70">CC</text>
<text x="148.6" y="68.4">R?</text>
<text x="152.3" y="69">5K1</text>
<text x="50.7" y="74">VDD</text>
<text x="50.7" y="76.6">P0.12</text>
<text x="66.9" y="74">P0.18/RESET</text>
<text x="72.7" y="76.6">DCCH</text>
<text x="83" y="77.8">L?</text>
<text x="85.2" y="75.4">10uH</text>
<text x="133.2" y="72.5">VCONN</text>
<text x="148.6" y="74.3">5K1</text>
<text x="158.2" y="77.6">GND</text>
<text x="50.7" y="79.1">GND</text>
<text x="50.7" y="81.7">P0.07</text>
<text x="72.8" y="81.7">VDDH</text>
<text x="73.9" y="79.1">GND</text>
<text x="137.3" y="82.7">D+</text>
<text x="227.2" y="79.4">GND</text>
<text x="233.2" y="80.7">J?</text>
<text x="36.7" y="84.2">GND</text>
<text x="94.8" y="84.4">GND</text>
<text x="123.4" y="96.3" transform="rotate(-90 123.4 96.3)">SHIELD</text>
<text x="131.1" y="96.3" transform="rotate(-90 131.1 96.3)">GND</text>
<text x="125.2" y="108.1">GND</text>
<text x="106.4" y="121.5">VBUS</text>
<text x="117.2" y="125.5">C?</text>
<text x="120.9" y="124.1">GND</text>
<text x="223.5" y="123">+3V3</text>
<text x="91.8" y="129.6">MCP73831-2-OT</text>
<text x="108.2" y="129.1" transform="rotate(-90 108.2 129.1)">4</text>
<text x="110.2" y="129.5">U?</text>
<text x="114.9" y="127.2">10uF</text>
<text x="122.4" y="128.7">+BATT</text>
<text x="218" y="131.9">U?</text>
<text x="226.5" y="131.5">W25Q32JVSS</text>
<text x="19.4" y="132.7">VBUS</text>
<text x="30.3" y="132.7">+BATT</text>
<text x="110.2" y="133.1">VBAT</text>
<text x="121.8" y="136.3">R?</text>
<text x="129.8" y="135">LED</text>
<text x="130.4" y="132.7">D?</text>
<text x="135.5" y="133.1">VBUS</text>
<text x="225.8" y="136.6" transform="rotate(-90 225.8 136.6)">VCC</text>
<text x="229" y="135.5">DI(IO0)</text>
<text x="35.5" y="143">Q?</text>
<text x="96.7" y="139.6">R?</text>
<text x="96.9" y="141.9">4K7</text>
<text x="101.9" y="138.2">PROG</text>
<text x="109.1" y="139.1" transform="rotate(-90 109.1 139.1)">VSS VDD</text>
<text x="110.4" y="138.2">STAT</text>
<text x="121.7" y="140.3">1K</text>
<text x="215.5" y="138">CS</text>
<text x="215.5" y="143.1">CLK</text>
<text x="228.1" y="138">DO(IO1)</text>
<text x="232" y="143.1">IO2</text>
<text x="22.8" y="148.4">MBR120</text>
<text x="35.9" y="145.3">BS870</text>
<text x="44.6" y="147">AP2112K-3.3</text>
<text x="48.7" y="144.6">U?</text>
<text x="68.8" y="145.4">+3V3</text>
<text x="106.6" y="149.5">GND</text>
<text x="225.8" y="147.1" transform="rotate(-90 225.8 147.1)">GND</text>
<text x="232" y="145.7">IO3</text>
<text x="23" y="154.1">R?</text>
<text x="29.2" y="152.4">D?</text>
<text x="33.6" y="153.5">C?</text>
<text x="39.1" y="154.1">R?</text>
<text x="45.1" y="150.7">VIN</text>
<text x="45.1" y="153.3">EN</text>
<text x="49.8" y="150.7">VOUT</text>
<text x="63.1" y="152.9">C?</text>
<text x="63.4" y="155.2">10uF</text>
<text x="23.4" y="156.4">100K</text>
<text x="33.2" y="157.1">10uF</text>
<text x="39.4" y="156.1">100K</text>
<text x="50.5" y="157.5" transform="rotate(-90 50.5 157.5)">GND</text>
<text x="223.3" y="157.3">GND</text>
<text x="19.6" y="163.4">GND</text>
<text x="30.9" y="164.1">GND</text>
<text x="48.1" y="166.9">GND</text>
<text x="58.9" y="162.2">GND</text>
<text x="117.4" y="162">+BATT</text>
<text x="84.1" y="168.6">+BATT</text>
<text x="96.3" y="173.2">J?</text>
<text x="121.5" y="169.8">R?</text>
<text x="121.8" y="172.1">100K</text>
<text x="84.9" y="180">GND</text>
<text x="96.6" y="175.5">Battery</text>
<text x="121.5" y="178.1">R?</text>
<text x="121.8" y="180.4">100K</text>
<text x="118.1" y="187.6">GND</text>
</g>
<g font-size="1.8" fill="#008400">
<text x="90" y="72.2">+3V3</text>
<text x="146" y="73.7">R?</text>
</g>
<g font-size="1.8" fill="#0000c2">
<text x="29.1" y="91.9">QSPI. So you can use any GPIOs except</text>
<text x="29.1" y="93.9">P0.10, P1.06, P0.09, P1.03, P1.07, P1.05, P1.02, P1.04 and P1.01</text>
<text x="29.1" y="96">without any problems what so ever</text>
</g>
</svg>
